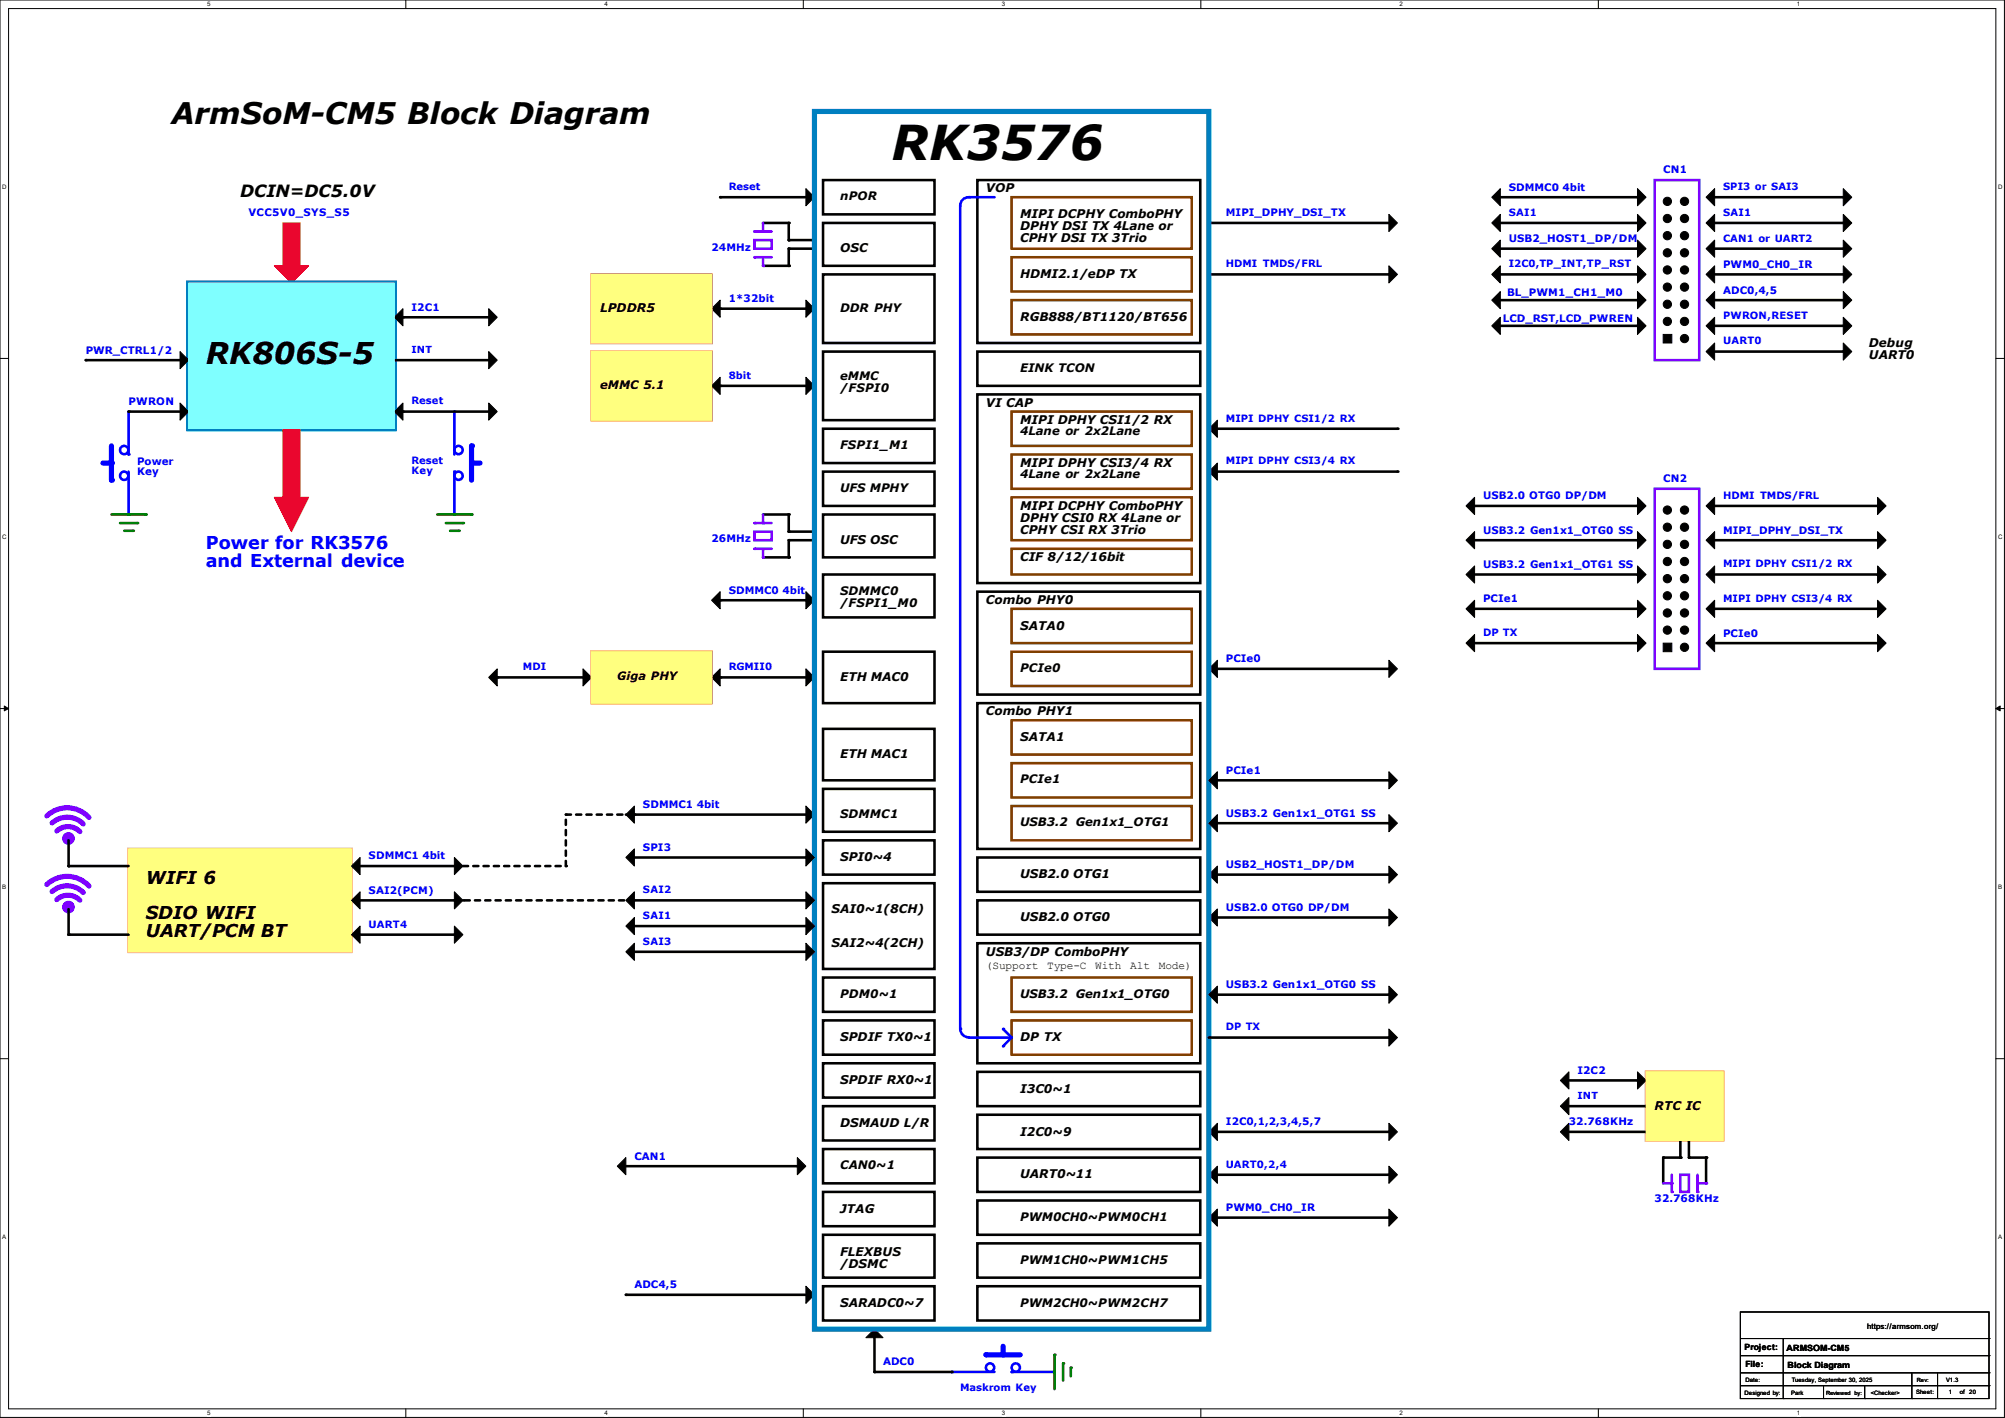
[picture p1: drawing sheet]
<svg xmlns="http://www.w3.org/2000/svg" width="297mm" height="210mm" viewBox="0 0 297 210" stroke-linecap="round" stroke-linejoin="round" font-family="sans-serif">
<path d="M0 0h296.9v209.9h-296.9zM1.3 1.3h294.4v207.4h-294.4z" fill="none" stroke="#000" stroke-width=".15"/>
<g fill="#fff">
<path d="M30.7 .1h.5v1h-.5z"/>
<path d="M30.7 208.8h.5v1h-.5z"/>
</g>
<path d="M60.1 0v1.3M60.1 208.7v1.2" fill="none" stroke="#000" stroke-width=".15"/>
<g fill="#fff">
<path d="M89.5 .1h.5v1h-.5z"/>
<path d="M89.5 208.8h.5v1h-.5z"/>
</g>
<path d="M119 0v1.3M119 208.7v1.2" fill="none" stroke="#000" stroke-width=".15"/>
<g fill="#fff">
<path d="M148.4 .1h.5v1h-.5z"/>
<path d="M148.4 208.8h.5v1h-.5z"/>
</g>
<path d="M177.9 0v1.3M177.9 208.7v1.2" fill="none" stroke="#000" stroke-width=".15"/>
<g fill="#fff">
<path d="M207.3 .1h.5v1h-.5z"/>
<path d="M207.3 208.8h.5v1h-.5z"/>
</g>
<path d="M236.8 0v1.3M236.8 208.7v1.2" fill="none" stroke="#000" stroke-width=".15"/>
<g fill="#fff">
<path d="M266.2 .1h.5v1h-.5z"/>
<path d="M266.2 208.8h.5v1h-.5z"/>
<path d="M.3 27.2h.7v1h-.7z"/>
<path d="M296 27.2h.6v1h-.6z"/>
<path d="M.3 79h.7v1h-.7z"/>
<path d="M296 79h.6v1h-.6z"/>
</g>
<path d="M0 53.1h1.3M295.7 53.1h1.2" fill="none" stroke="#000" stroke-width=".15"/>
<g fill="#fff">
<path d="M.3 130.9h.6v1h-.6z"/>
<path d="M296 130.9h.6v1h-.6z"/>
</g>
<path d="M0 104.9h1.3M295.7 104.9h1.2" fill="none" stroke="#000" stroke-width=".15"/>
<path d="M.6 104.6l.7 .3-.7 .4zM295.7 104.9l.6-.3v.7z" fill="#000" stroke="#000" stroke-width=".15"/>
<g fill="#fff">
<path d="M.3 182.7h.6v1h-.6z"/>
<path d="M296 182.7h.5v1h-.5z"/>
</g>
<path d="M0 156.8h1.3M295.7 156.8h1.2" fill="none" stroke="#000" stroke-width=".15"/>
<path d="M113 33h3.8v2.6h3.9M113 39.4h3.8M116.8 36.8h3.9M121.9 26.7h16.5v5h-16.5zM121.9 33h16.5v6.4h-16.5z" fill="none" stroke="#000" stroke-width=".38"/>
<g fill="#000">
<circle cx="116.8" cy="39.4" r=".19"/>
<circle cx="116.8" cy="35.6" r=".19"/>
<circle cx="116.8" cy="36.8" r=".19"/>
<circle cx="116.8" cy="33" r=".19"/>
</g>
<path d="M111.8 34.3h2.5" fill="none" stroke="#7f00ff" stroke-width=".38"/>
<circle cx="111.8" cy="34.3" r=".19" fill="#7f00ff"/>
<path d="M116.8 36.8v2.6" fill="none" stroke="#000" stroke-width=".38"/>
<circle cx="116.8" cy="39.4" r=".19" fill="#000"/>
<path d="M111.8 38.1h2.5" fill="none" stroke="#7f00ff" stroke-width=".38"/>
<circle cx="111.8" cy="38.1" r=".19" fill="#7f00ff"/>
<path d="M113 33v1.3" fill="none" stroke="#7f00ff" stroke-width=".38"/>
<circle cx="113" cy="34.3" r=".19" fill="#7f00ff"/>
<path d="M113 38.1v1.3" fill="none" stroke="#7f00ff" stroke-width=".38"/>
<circle cx="113" cy="39.4" r=".19" fill="#7f00ff"/>
<path d="M111.8 35.6h2.5v1.2h-2.5zM111.8 77.5h2.5" fill="none" stroke="#7f00ff" stroke-width=".38"/>
<path d="M106.7 29.2h12.7M106.7 45.7h12.7M106.7 57.1h12.7M121.9 40.6h16.5v10.2h-16.5zM121.9 52.1h16.5v10.1h-16.5zM113 76.2h3.8v2.5h3.9M121.9 63.5h16.5v5.1h-16.5zM121.9 69.9h16.5v5h-16.5zM113 82.6h3.8M116.8 80h3.9" fill="none" stroke="#000" stroke-width=".38"/>
<g fill="#000">
<circle cx="106.7" cy="29.2" r=".19"/>
<circle cx="106.7" cy="45.7" r=".19"/>
<circle cx="106.7" cy="57.1" r=".19"/>
<circle cx="116.8" cy="78.7" r=".19"/>
<circle cx="116.8" cy="76.2" r=".19"/>
<circle cx="116.8" cy="80" r=".19"/>
<circle cx="116.8" cy="82.6" r=".19"/>
</g>
<g fill="#000" stroke="#000" stroke-width=".15">
<path d="M119.4 27.9l1.3 1.3-1.3 1.3z" fill-rule="evenodd"/>
<path d="M105.4 45.7l1.3-1.3v2.6z" fill-rule="evenodd"/>
<path d="M105.4 57.1l1.3-1.2v2.5z" fill-rule="evenodd"/>
<path d="M119.4 44.4l1.3 1.3-1.3 1.3z" fill-rule="evenodd"/>
<path d="M119.4 55.9l1.3 1.2-1.3 1.3z" fill-rule="evenodd"/>
</g>
<path d="M87.6 52.1h17.8v10.1h-17.8z" fill="none" stroke="#ff7f3f" stroke-width=".38"/>
<circle cx="111.8" cy="77.5" r=".19" fill="#7f00ff"/>
<path d="M116.8 80v2.6" fill="none" stroke="#000" stroke-width=".38"/>
<circle cx="116.8" cy="82.6" r=".19" fill="#000"/>
<path d="M111.8 81.3h2.5" fill="none" stroke="#7f00ff" stroke-width=".38"/>
<circle cx="111.8" cy="81.3" r=".19" fill="#7f00ff"/>
<path d="M113 76.2v1.3" fill="none" stroke="#7f00ff" stroke-width=".38"/>
<circle cx="113" cy="77.5" r=".19" fill="#7f00ff"/>
<path d="M113 81.3v1.3" fill="none" stroke="#7f00ff" stroke-width=".38"/>
<circle cx="113" cy="82.6" r=".19" fill="#7f00ff"/>
<g fill="none" stroke="#000" stroke-width=".38">
<path d="M144.8 26.7h33v24.1h-33zM144.8 58.4h33v28h-33zM144.8 52.1h33v5h-33zM121.9 76.2h16.5v6.4h-16.5zM180.3 63.5h26.7M106.7 88.9h12.7M121.9 85.1h16.5v6.3h-16.5zM121.9 96.5h16.5v7.6h-16.5zM144.8 87.6h33v15.3h-33zM73.7 100.3h12.7M106.7 100.3h12.7M121.9 108h16.5v7.6h-16.5z"/>
<path d="M144.8 104.1h33v21.6h-33zM121.9 124.5h16.5v5h-16.5zM121.9 130.8h16.5v12.7h-16.5zM144.8 127h33v5.1h-33zM144.8 133.4h33v5h-33zM144.8 139.7h33v17.8h-33zM180.3 135.9h25.4M121.9 144.8h16.5v5.1h-16.5zM121.9 151.1h16.5v5.1h-16.5zM121.9 157.5h16.5v5.1h-16.5zM144.8 158.8h33v5h-33zM121.9 163.8h16.5v5.1h-16.5z"/>
<path d="M121.9 170.2h16.5v5.1h-16.5zM121.9 176.5h16.5v5.1h-16.5zM144.8 165.1h33v5.1h-33zM144.8 171.5h33v5h-33zM144.8 177.8h33v5.1h-33zM121.9 190.5h16.5v5.1h-16.5zM121.9 182.9h16.5v6.3h-16.5zM144.8 184.2h33v5h-33zM144.8 190.5h33v5.1h-33z"/>
</g>
<path d="M111.8 78.7h2.5v1.3h-2.5z" fill="none" stroke="#7f00ff" stroke-width=".38"/>
<g fill="#000">
<circle cx="207" cy="63.5" r=".19"/>
<circle cx="106.7" cy="88.9" r=".19"/>
<circle cx="73.7" cy="100.3" r=".19"/>
<circle cx="106.7" cy="100.3" r=".19"/>
<circle cx="205.7" cy="135.9" r=".19"/>
</g>
<g fill="#000" stroke="#000" stroke-width=".15">
<path d="M179.1 63.5l1.2-1.3v2.6z" fill-rule="evenodd"/>
<path d="M179.1 69.9l1.2-1.3v2.5z" fill-rule="evenodd"/>
<path d="M105.4 88.9l1.3-1.3v2.6z" fill-rule="evenodd"/>
<path d="M119.4 87.6l1.3 1.3-1.3 1.3z" fill-rule="evenodd"/>
<path d="M179.1 99.1l1.2-1.3v2.5z" fill-rule="evenodd"/>
<path d="M72.4 100.3l1.3-1.2v2.5z" fill-rule="evenodd"/>
<path d="M86.4 99.1l1.2 1.2-1.2 1.3z" fill-rule="evenodd"/>
<path d="M105.4 100.3l1.3-1.2v2.5z" fill-rule="evenodd"/>
<path d="M119.4 99.1l1.3 1.2-1.3 1.3z" fill-rule="evenodd"/>
<path d="M179.1 129.5l1.2-1.2v2.5z" fill-rule="evenodd"/>
<path d="M179.1 135.9l1.2-1.3v2.6z" fill-rule="evenodd"/>
<path d="M205.7 134.6l1.3 1.3-1.3 1.3z" fill-rule="evenodd"/>
</g>
<path d="M87.6 40.6h17.8v10.2h-17.8z" fill="none" stroke="#ff7f3f" stroke-width=".38"/>
<g fill="none" stroke="#7f3f00" stroke-width=".38">
<path d="M149.9 38.1h26.6v5.1h-26.6zM149.9 29.2h26.6v7.6h-26.6zM149.9 44.4h26.6v5.1h-26.6zM149.9 61h26.6v5h-26.6zM149.9 73.7h26.6v6.3h-26.6zM149.9 67.3h26.6v5.1h-26.6zM149.9 90.2h26.6v5.1h-26.6zM149.9 96.5h26.6v5.1h-26.6zM149.9 81.3h26.6v3.8h-26.6zM149.9 113h26.6v5.1h-26.6zM149.9 119.4h26.6v5.1h-26.6zM149.9 106.7h26.6v5.1h-26.6z"/>
<path d="M149.9 144.8h26.6v5.1h-26.6zM149.9 151.1h26.6v5.1h-26.6z"/>
</g>
<path d="M142.2 30.5v121.9" fill="none" stroke="#00f" stroke-width=".38"/>
<circle cx="142.2" cy="152.4" r=".19" fill="#00f"/>
<path d="M147.3 29.2h-3.8a1.25 1.25 0 0 0-1.3 1.3" fill="none" stroke="#00f" stroke-width=".38"/>
<circle cx="143.5" cy="29.2" r=".19" fill="#00f"/>
<path d="M179.1 33h26.6M179.1 40.6h26.6M180.3 167.6h25.4M180.3 174h25.4M248.9 168.9v2.6h-2.5v3.8M250.2 168.9v2.6M252.7 171.5v3.8M180.3 180.3h25.4" fill="none" stroke="#000" stroke-width=".38"/>
<g fill="#000">
<circle cx="205.7" cy="33" r=".19"/>
<circle cx="205.7" cy="40.6" r=".19"/>
<circle cx="205.7" cy="174" r=".19"/>
<circle cx="205.7" cy="167.6" r=".19"/>
<circle cx="246.4" cy="171.5" r=".19"/>
<circle cx="248.9" cy="171.5" r=".19"/>
<circle cx="250.2" cy="171.5" r=".19"/>
<circle cx="252.7" cy="171.5" r=".19"/>
<circle cx="205.7" cy="180.3" r=".19"/>
</g>
<g fill="#000" stroke="#000" stroke-width=".15">
<path d="M205.7 39.4l1.3 1.2-1.3 1.3z" fill-rule="evenodd"/>
<path d="M179.1 167.6l1.2-1.2v2.5z" fill-rule="evenodd"/>
<path d="M179.1 174l1.2-1.3v2.6z" fill-rule="evenodd"/>
<path d="M205.7 166.4l1.3 1.2-1.3 1.3z" fill-rule="evenodd"/>
<path d="M205.7 172.7l1.3 1.3-1.3 1.3z" fill-rule="evenodd"/>
<path d="M119.4 190.5l1.3 1.3-1.3 1.2z" fill-rule="evenodd"/>
<path d="M179.1 180.3l1.2-1.2v2.5z" fill-rule="evenodd"/>
</g>
<path d="M243.8 158.8h11.5v10.1h-11.5z" fill="none" stroke="#ff7f3f" stroke-width=".38"/>
<path d="M247.7 174v2.5M248.9 174h1.3v2.5h-1.3z" fill="none" stroke="#7f00ff" stroke-width=".38"/>
<circle cx="247.7" cy="176.5" r=".19" fill="#7f00ff"/>
<path d="M250.2 171.5h2.5" fill="none" stroke="#000" stroke-width=".38"/>
<circle cx="252.7" cy="171.5" r=".19" fill="#000"/>
<path d="M251.5 174v2.5" fill="none" stroke="#7f00ff" stroke-width=".38"/>
<circle cx="251.5" cy="176.5" r=".19" fill="#7f00ff"/>
<path d="M246.4 175.3h1.3" fill="none" stroke="#7f00ff" stroke-width=".38"/>
<circle cx="247.7" cy="175.3" r=".19" fill="#7f00ff"/>
<path d="M251.5 175.3h1.2" fill="none" stroke="#7f00ff" stroke-width=".38"/>
<circle cx="252.7" cy="175.3" r=".19" fill="#7f00ff"/>
<g fill="#f00" stroke="#f00" stroke-width=".15">
<path d="M40.6 39.4h5.1l-2.5 2.5z" fill-rule="evenodd"/>
<path d="M41.9 33h2.6v6.4h-2.6z" fill-rule="evenodd"/>
</g>
<path d="M27.9 41.9h30.5v21.6h-30.5z" fill="none" stroke="#007fc0" stroke-width=".76"/>
<g fill="none" stroke="#00f" stroke-width=".38">
<path d="M67.3 69.9v6.3"/>
<circle cx="67.9" cy="70.5" r=".61"/>
</g>
<circle cx="67.3" cy="69.9" r=".19" fill="#00f"/>
<path d="M69.9 68.6h1.2" fill="none" stroke="#00f" stroke-width=".76"/>
<circle cx="69.9" cy="68.6" r=".38" fill="#00f"/>
<path d="M69.9 66v5.1" fill="none" stroke="#00f" stroke-width=".76"/>
<circle cx="69.9" cy="66" r=".38" fill="#00f"/>
<g fill="none" stroke="#00f" stroke-width=".38">
<path d="M67.3 61v6.3"/>
<circle cx="67.9" cy="66.7" r=".61"/>
</g>
<circle cx="67.3" cy="61" r=".19" fill="#00f"/>
<path d="M64.8 76.2h5.1" fill="none" stroke="#007f00" stroke-width=".38"/>
<circle cx="69.9" cy="76.2" r=".19" fill="#007f00"/>
<path d="M66 77.5h2.6" fill="none" stroke="#007f00" stroke-width=".38"/>
<circle cx="68.6" cy="77.5" r=".19" fill="#007f00"/>
<path d="M66.7 78.6h1.2" fill="none" stroke="#007f00" stroke-width=".38"/>
<circle cx="67.9" cy="78.6" r=".19" fill="#007f00"/>
<path d="M59.7 61h12.7" fill="none" stroke="#000" stroke-width=".38"/>
<circle cx="59.7" cy="61" r=".19" fill="#000"/>
<g fill="#000" stroke="#000" stroke-width=".15">
<path d="M58.4 61l1.3-1.3v2.5z" fill-rule="evenodd"/>
<path d="M72.4 59.7l1.3 1.3-1.3 1.2z" fill-rule="evenodd"/>
</g>
<g fill="none" stroke="#00f" stroke-width=".38">
<path d="M19.1 61v6.3"/>
<circle cx="18.4" cy="66.7" r=".61"/>
</g>
<circle cx="19.1" cy="67.3" r=".19" fill="#00f"/>
<path d="M15.2 68.6h1.3" fill="none" stroke="#00f" stroke-width=".76"/>
<circle cx="16.5" cy="68.6" r=".38" fill="#00f"/>
<path d="M16.5 66v5.1" fill="none" stroke="#00f" stroke-width=".76"/>
<circle cx="16.5" cy="71.1" r=".38" fill="#00f"/>
<g fill="none" stroke="#00f" stroke-width=".38">
<path d="M19.1 69.9v6.3"/>
<circle cx="18.4" cy="70.5" r=".61"/>
</g>
<circle cx="19.1" cy="76.2" r=".19" fill="#00f"/>
<path d="M26.7 59.7l1.2 1.3-1.2 1.2z" fill-rule="evenodd" fill="#000" stroke="#000" stroke-width=".15"/>
<path d="M16.5 76.2h5.1" fill="none" stroke="#007f00" stroke-width=".38"/>
<circle cx="21.6" cy="76.2" r=".19" fill="#007f00"/>
<path d="M19.1 61h7.6" fill="none" stroke="#000" stroke-width=".38"/>
<circle cx="19.1" cy="61" r=".19" fill="#000"/>
<path d="M17.8 77.5h2.5" fill="none" stroke="#007f00" stroke-width=".38"/>
<circle cx="20.3" cy="77.5" r=".19" fill="#007f00"/>
<path d="M18.4 78.6h1.3" fill="none" stroke="#007f00" stroke-width=".38"/>
<circle cx="19.7" cy="78.6" r=".19" fill="#007f00"/>
<path d="M12.7 53.3h14M58.4 53.3h14M59.7 47h12.7M180.3 69.9h26.7M180.3 99.1h25.4M121.9 116.8h16.5v6.4h-16.5zM94 120.7h25.4M232.4 163.8h11.4M232.4 160h10.2M232.4 167.6h11.4M92.7 191.8h26.7" fill="none" stroke="#000" stroke-width=".38"/>
<g fill="#000">
<circle cx="12.7" cy="53.3" r=".19"/>
<circle cx="58.4" cy="53.3" r=".19"/>
<circle cx="59.7" cy="47" r=".19"/>
<circle cx="207" cy="69.9" r=".19"/>
<circle cx="205.7" cy="99.1" r=".19"/>
<circle cx="94" cy="120.7" r=".19"/>
<circle cx="242.6" cy="160" r=".19"/>
<circle cx="243.8" cy="163.8" r=".19"/>
<circle cx="243.8" cy="167.6" r=".19"/>
<circle cx="92.7" cy="191.8" r=".19"/>
</g>
<g fill="#000" stroke="#000" stroke-width=".15">
<path d="M26.7 52.1l1.2 1.2-1.2 1.3z" fill-rule="evenodd"/>
<path d="M58.4 47l1.3-1.3v2.6z" fill-rule="evenodd"/>
<path d="M72.4 52.1l1.3 1.2-1.3 1.3z" fill-rule="evenodd"/>
<path d="M72.4 45.7l1.3 1.3-1.3 1.3z" fill-rule="evenodd"/>
<path d="M205.7 97.8l1.3 1.3-1.3 1.2z" fill-rule="evenodd"/>
<path d="M119.4 119.4l1.3 1.3-1.3 1.2z" fill-rule="evenodd"/>
<path d="M231.1 160l1.3-1.2v2.5z" fill-rule="evenodd"/>
<path d="M242.6 158.8l1.2 1.2-1.2 1.3z" fill-rule="evenodd"/>
</g>
<g fill="#f00" stroke="#f00" stroke-width=".15">
<path d="M40.6 73.7h5.1l-2.5 5z" fill-rule="evenodd"/>
<path d="M41.9 63.5h2.6v10.2h-2.6z" fill-rule="evenodd"/>
</g>
<g fill="#ffff7f" stroke="#ffff7f" stroke-width=".15">
<path d="M87.6 52.1h17.8v10.1h-17.8z" fill-rule="evenodd"/>
<path d="M87.6 40.6h17.8v10.2h-17.8z" fill-rule="evenodd"/>
<path d="M243.8 158.8h11.5v10.1h-11.5z" fill-rule="evenodd"/>
</g>
<g fill="none" stroke="#00f" stroke-width=".38">
<path d="M149.9 203.2h6.3"/>
<circle cx="150.5" cy="202.5" r=".61"/>
</g>
<circle cx="149.9" cy="203.2" r=".19" fill="#00f"/>
<path d="M148.6 199.4v1.3" fill="none" stroke="#00f" stroke-width=".76"/>
<circle cx="148.6" cy="200.7" r=".38" fill="#00f"/>
<path d="M146.1 200.7h5" fill="none" stroke="#00f" stroke-width=".76"/>
<circle cx="146.1" cy="200.7" r=".38" fill="#00f"/>
<g fill="none" stroke="#00f" stroke-width=".38">
<path d="M141 203.2h6.3"/>
<circle cx="146.7" cy="202.5" r=".61"/>
</g>
<circle cx="141" cy="203.2" r=".19" fill="#00f"/>
<path d="M129.5 196.9v6.3" fill="none" stroke="#000" stroke-width=".38"/>
<circle cx="129.5" cy="203.2" r=".19" fill="#000"/>
<path d="M129.5 196.9l1.3 1.2h-2.5z" fill-rule="evenodd" fill="#000" stroke="#000" stroke-width=".15"/>
<path d="M120.7 16.5h58.4v180.4h-58.4z" fill="none" stroke="#007fc0" stroke-width=".76"/>
<path d="M156.2 200.7v5" fill="none" stroke="#007f00" stroke-width=".38"/>
<circle cx="156.2" cy="200.7" r=".19" fill="#007f00"/>
<path d="M157.5 201.9v2.6" fill="none" stroke="#007f00" stroke-width=".38"/>
<circle cx="157.5" cy="201.9" r=".19" fill="#007f00"/>
<path d="M158.6 202.6v1.2" fill="none" stroke="#007f00" stroke-width=".38"/>
<circle cx="158.6" cy="202.6" r=".19" fill="#007f00"/>
<path d="M10.2 124.5v3.8h8.9M10.2 134.6v3.8h8.9M53.3 128.3h14M53.3 133.4h14M53.3 138.4h14M94 137.2h25.4M94 133.4h25.4M94 141h25.4M129.5 203.2h11.5" fill="none" stroke="#000" stroke-width=".38"/>
<g fill="#000">
<circle cx="10.2" cy="128.3" r=".19"/>
<circle cx="10.2" cy="138.4" r=".19"/>
<circle cx="67.3" cy="128.3" r=".19"/>
<circle cx="67.3" cy="133.4" r=".19"/>
<circle cx="67.3" cy="138.4" r=".19"/>
<circle cx="119.4" cy="137.2" r=".19"/>
<circle cx="119.4" cy="133.4" r=".19"/>
<circle cx="119.4" cy="141" r=".19"/>
<circle cx="141" cy="203.2" r=".19"/>
</g>
<path d="M27.9 41.9h30.5v21.6h-30.5z" fill-rule="evenodd" fill="#7fffff" stroke="#7fffff" stroke-width=".15"/>
<g fill="#000" stroke="#000" stroke-width=".15">
<path d="M52.1 128.3l1.2-1.3v2.5z" fill-rule="evenodd"/>
<path d="M52.1 133.4l1.2-1.3v2.5z" fill-rule="evenodd"/>
<path d="M52.1 138.4l1.2-1.2v2.5z" fill-rule="evenodd"/>
<path d="M67.3 127l1.3 1.3h-1.3h1.3l-1.3 1.2z" fill-rule="evenodd"/>
<path d="M67.3 132.1l1.3 1.3-1.3 1.2z" fill-rule="evenodd"/>
<path d="M67.3 137.2l1.3 1.2-1.3 1.3z" fill-rule="evenodd"/>
<path d="M92.7 120.7l1.3-1.3v2.5z" fill-rule="evenodd"/>
<path d="M94 135.9v2.5l-1.3-1.2z" fill-rule="evenodd"/>
<path d="M92.7 133.4l1.3-1.3v2.5z" fill-rule="evenodd"/>
<path d="M119.4 135.9l1.3 1.3-1.3 1.2z" fill-rule="evenodd"/>
<path d="M119.4 132.1l1.3 1.3-1.3 1.2z" fill-rule="evenodd"/>
<path d="M92.7 141l1.3-1.3v2.5z" fill-rule="evenodd"/>
<path d="M119.4 139.7l1.3 1.3-1.3 1.2z" fill-rule="evenodd"/>
<path d="M232.4 162.6v2.5l-1.3-1.3z" fill-rule="evenodd"/>
<path d="M232.4 166.4v2.5l-1.3-1.3z" fill-rule="evenodd"/>
</g>
<path d="M19.1 125.7h33v15.3h-33z" fill="none" stroke="#ff7f3f" stroke-width=".38"/>
<path d="M19.1 125.7h33v15.3h-33z" fill-rule="evenodd" fill="#ffff7f" stroke="#ffff7f" stroke-width=".15"/>
<path d="M6.9 120.8a4.4 4.4 0 0 1 6.3 .3M6.9 131a4.4 4.4 0 0 1 6.3 .2M7.7 121.9a3.3 3.3 0 0 1 4.6 .1M7.7 132a3.3 3.3 0 0 1 4.6 .2M8.4 123.1a2.45 2.45 0 0 1 3.4 .1M8.4 133.2a2.45 2.45 0 0 1 3.4 .1" fill="none" stroke="#7f00ff" stroke-width=".76"/>
<g fill="#7f00ff" stroke="#7f00ff" stroke-width=".15">
<circle cx="10.1" cy="124.2" r=".87"/>
<circle cx="10.1" cy="134.3" r=".87"/>
</g>
<path d="M94 133.4h-25.4" fill="none" stroke="#000" stroke-width=".38" stroke-dasharray=".8 .8"/>
<circle cx="68.6" cy="133.4" r=".19" fill="#000" stroke-dasharray=".8 .8"/>
<path d="M143.5 153.7h6.4" fill="none" stroke="#00f" stroke-width=".38"/>
<circle cx="143.5" cy="153.7" r=".19" fill="#00f"/>
<path d="M148.6 152.4l1.3 1.3" fill="none" stroke="#00f" stroke-width=".38"/>
<circle cx="148.6" cy="152.4" r=".19" fill="#00f"/>
<path d="M149.9 153.7l-1.3 1.2" fill="none" stroke="#00f" stroke-width=".38"/>
<circle cx="148.6" cy="154.9" r=".19" fill="#00f"/>
<path d="M142.2 152.4a1.25 1.25 0 0 0 1.3 1.2" fill="none" stroke="#00f" stroke-width=".38"/>
<g fill="none" stroke="#000" stroke-width=".38">
<path d="M222.3 29.2h20.3M222.3 33h20.3M222.3 36.8h20.3M254 29.2h19.1M254 33h19.1M254 36.8h19.1M222.3 40.6h20.3M222.3 44.4h20.3M222.3 48.3h20.3M254 40.6h19.1M254 44.4h19.1M254 48.3h19.1"/>
<path d="M254 52.1h19.1M218.4 74.9h24.2M254 74.9h24.1M218.4 80h24.2M218.4 85.1h24.2M218.4 90.2h24.2M218.4 95.3h24.2M254 80h24.1M254 85.1h24.1M254 90.2h24.1M254 95.3h24.1M180.3 115.6h25.4"/>
<path d="M94 127h25.4M180.3 129.5h25.4M180.3 121.9h25.4M179.1 153.7h26.6M180.3 147.3h25.4M92.7 172.7h25.4"/>
</g>
<g fill="#000">
<circle cx="242.6" cy="36.8" r=".19"/>
<circle cx="242.6" cy="33" r=".19"/>
<circle cx="242.6" cy="29.2" r=".19"/>
<circle cx="273.1" cy="29.2" r=".19"/>
<circle cx="273.1" cy="33" r=".19"/>
<circle cx="273.1" cy="36.8" r=".19"/>
<circle cx="242.6" cy="44.4" r=".19"/>
<circle cx="242.6" cy="48.3" r=".19"/>
<circle cx="242.6" cy="40.6" r=".19"/>
<circle cx="273.1" cy="52.1" r=".19"/>
<circle cx="273.1" cy="48.3" r=".19"/>
<circle cx="273.1" cy="40.6" r=".19"/>
<circle cx="273.1" cy="44.4" r=".19"/>
<circle cx="242.6" cy="74.9" r=".19"/>
<circle cx="278.1" cy="74.9" r=".19"/>
<circle cx="242.6" cy="85.1" r=".19"/>
<circle cx="242.6" cy="80" r=".19"/>
<circle cx="242.6" cy="95.3" r=".19"/>
<circle cx="242.6" cy="90.2" r=".19"/>
<circle cx="278.1" cy="85.1" r=".19"/>
<circle cx="278.1" cy="95.3" r=".19"/>
<circle cx="278.1" cy="80" r=".19"/>
<circle cx="278.1" cy="90.2" r=".19"/>
<circle cx="205.7" cy="115.6" r=".19"/>
<circle cx="119.4" cy="127" r=".19"/>
<circle cx="205.7" cy="121.9" r=".19"/>
<circle cx="205.7" cy="129.5" r=".19"/>
<circle cx="205.7" cy="153.7" r=".19"/>
<circle cx="205.7" cy="147.3" r=".19"/>
<circle cx="118.1" cy="172.7" r=".19"/>
</g>
<g fill="#000" stroke="#000" stroke-width=".15">
<path d="M205.7 31.7l1.3 1.3-1.3 1.3z" fill-rule="evenodd"/>
<path d="M221 29.2l1.3-1.3v2.6z" fill-rule="evenodd"/>
<path d="M221 33l1.3-1.3v2.6z" fill-rule="evenodd"/>
<path d="M221 36.8l1.3-1.2v2.5z" fill-rule="evenodd"/>
<path d="M242.6 27.9l1.2 1.3-1.2 1.3z" fill-rule="evenodd"/>
<path d="M242.6 31.7l1.2 1.3-1.2 1.3z" fill-rule="evenodd"/>
<path d="M242.6 35.6l1.2 1.2-1.2 1.3z" fill-rule="evenodd"/>
<path d="M252.7 29.2l1.3-1.3v2.6z" fill-rule="evenodd"/>
<path d="M252.7 33l1.3-1.3v2.6z" fill-rule="evenodd"/>
<path d="M252.7 36.8l1.3-1.2v2.5z" fill-rule="evenodd"/>
<path d="M273.1 27.9l1.2 1.3-1.2 1.3z" fill-rule="evenodd"/>
<path d="M273.1 31.7l1.2 1.3-1.2 1.3z" fill-rule="evenodd"/>
<path d="M273.1 35.6l1.2 1.2-1.2 1.3z" fill-rule="evenodd"/>
<path d="M221 40.6l1.3-1.2v2.5z" fill-rule="evenodd"/>
<path d="M221 44.4l1.3-1.2v2.5z" fill-rule="evenodd"/>
<path d="M221 48.3l1.3-1.3v2.5z" fill-rule="evenodd"/>
<path d="M242.6 39.4l1.2 1.2-1.2 1.3z" fill-rule="evenodd"/>
<path d="M242.6 43.2l1.2 1.2-1.2 1.3z" fill-rule="evenodd"/>
<path d="M242.6 47l1.2 1.3-1.2 1.2z" fill-rule="evenodd"/>
<path d="M246.4 49.5h1.3v1.3h-1.3z" fill-rule="evenodd"/>
<path d="M252.7 40.6l1.3-1.2v2.5z" fill-rule="evenodd"/>
<path d="M252.7 44.4l1.3-1.2v2.5z" fill-rule="evenodd"/>
<path d="M252.7 48.3l1.3-1.3v2.5z" fill-rule="evenodd"/>
<path d="M252.7 52.1l1.3-1.3v2.5z" fill-rule="evenodd"/>
<path d="M273.1 39.4l1.2 1.2-1.2 1.3z" fill-rule="evenodd"/>
<path d="M273.1 43.2l1.2 1.2-1.2 1.3z" fill-rule="evenodd"/>
<path d="M273.1 47l1.2 1.3-1.2 1.2z" fill-rule="evenodd"/>
<path d="M273.1 50.8l1.2 1.3-1.2 1.2z" fill-rule="evenodd"/>
<path d="M217.2 74.9l1.2-1.2v2.5z" fill-rule="evenodd"/>
<path d="M242.6 73.7l1.2 1.2-1.2 1.3z" fill-rule="evenodd"/>
<path d="M252.7 74.9l1.3-1.2v2.5z" fill-rule="evenodd"/>
<path d="M278.1 73.7l1.3 1.2-1.3 1.3z" fill-rule="evenodd"/>
<path d="M217.2 80l1.2-1.3v2.6z" fill-rule="evenodd"/>
<path d="M217.2 85.1l1.2-1.3v2.6z" fill-rule="evenodd"/>
<path d="M217.2 90.2l1.2-1.3v2.5z" fill-rule="evenodd"/>
<path d="M217.2 95.3l1.2-1.3v2.5z" fill-rule="evenodd"/>
<path d="M242.6 78.7l1.2 1.3-1.2 1.3z" fill-rule="evenodd"/>
<path d="M242.6 83.8l1.2 1.3-1.2 1.3z" fill-rule="evenodd"/>
<path d="M242.6 88.9l1.2 1.3-1.2 1.2z" fill-rule="evenodd"/>
<path d="M242.6 94l1.2 1.3-1.2 1.2z" fill-rule="evenodd"/>
<path d="M246.4 95.3h1.3v1.2h-1.3z" fill-rule="evenodd"/>
<path d="M252.7 80l1.3-1.3v2.6z" fill-rule="evenodd"/>
<path d="M252.7 85.1l1.3-1.3v2.6z" fill-rule="evenodd"/>
<path d="M252.7 90.2l1.3-1.3v2.5z" fill-rule="evenodd"/>
<path d="M252.7 95.3l1.3-1.3v2.5z" fill-rule="evenodd"/>
<path d="M278.1 78.7l1.3 1.3-1.3 1.3z" fill-rule="evenodd"/>
<path d="M278.1 83.8l1.3 1.3-1.3 1.3z" fill-rule="evenodd"/>
<path d="M278.1 88.9l1.3 1.3-1.3 1.2z" fill-rule="evenodd"/>
<path d="M278.1 94l1.3 1.3-1.3 1.2z" fill-rule="evenodd"/>
<path d="M179.1 115.6l1.2-1.3v2.5z" fill-rule="evenodd"/>
<path d="M205.7 114.3l1.3 1.3-1.3 1.2z" fill-rule="evenodd"/>
<path d="M92.7 127l1.3-1.3v2.6z" fill-rule="evenodd"/>
<path d="M119.4 125.7l1.3 1.3-1.3 1.3z" fill-rule="evenodd"/>
<path d="M179.1 121.9l1.2-1.2v2.5z" fill-rule="evenodd"/>
<path d="M205.7 128.3l1.3 1.2-1.3 1.3z" fill-rule="evenodd"/>
<path d="M205.7 120.7l1.3 1.2-1.3 1.3z" fill-rule="evenodd"/>
<path d="M179.1 147.3l1.2-1.2v2.5z" fill-rule="evenodd"/>
<path d="M205.7 146.1l1.3 1.2-1.3 1.3z" fill-rule="evenodd"/>
<path d="M205.7 152.4l1.3 1.3-1.3 1.2z" fill-rule="evenodd"/>
<path d="M91.4 172.7l1.3-1.2v2.5z" fill-rule="evenodd"/>
<path d="M118.1 171.5l1.3 1.2-1.3 1.3z" fill-rule="evenodd"/>
<path d="M205.7 179.1l1.3 1.2-1.3 1.3z" fill-rule="evenodd"/>
<circle cx="247" cy="29.8" r=".61"/>
<circle cx="247" cy="34.9" r=".61"/>
<circle cx="247" cy="32.4" r=".61"/>
<circle cx="247" cy="40" r=".61"/>
<circle cx="247" cy="37.4" r=".61"/>
<circle cx="249.5" cy="40" r=".61"/>
<circle cx="249.5" cy="37.4" r=".61"/>
<circle cx="249.5" cy="29.8" r=".61"/>
<circle cx="249.5" cy="32.4" r=".61"/>
<circle cx="249.5" cy="34.9" r=".61"/>
<circle cx="247" cy="42.5" r=".61"/>
<circle cx="247" cy="47.6" r=".61"/>
<circle cx="247" cy="45.1" r=".61"/>
<circle cx="249.5" cy="45.1" r=".61"/>
<circle cx="249.5" cy="50.1" r=".61"/>
<circle cx="249.5" cy="42.5" r=".61"/>
<circle cx="249.5" cy="47.6" r=".61"/>
<circle cx="247" cy="75.5" r=".61"/>
<circle cx="247" cy="78.1" r=".61"/>
<circle cx="249.5" cy="75.5" r=".61"/>
<circle cx="249.5" cy="78.1" r=".61"/>
<circle cx="247" cy="88.2" r=".61"/>
<circle cx="247" cy="93.3" r=".61"/>
<circle cx="247" cy="90.8" r=".61"/>
<circle cx="247" cy="85.7" r=".61"/>
<circle cx="247" cy="83.2" r=".61"/>
<circle cx="247" cy="80.6" r=".61"/>
<circle cx="249.5" cy="90.8" r=".61"/>
<circle cx="249.5" cy="80.6" r=".61"/>
<circle cx="249.5" cy="93.3" r=".61"/>
<circle cx="249.5" cy="85.7" r=".61"/>
<circle cx="249.5" cy="83.2" r=".61"/>
<circle cx="249.5" cy="95.9" r=".61"/>
<circle cx="249.5" cy="88.2" r=".61"/>
</g>
<path d="M87.6 96.5h17.8v7.6h-17.8z" fill="none" stroke="#ff7f3f" stroke-width=".38"/>
<path d="M87.6 96.5h17.8v7.6h-17.8z" fill-rule="evenodd" fill="#ffff7f" stroke="#ffff7f" stroke-width=".15"/>
<path d="M68.6 128.3h15.2M83.8 128.3v-7.6M83.8 120.7h8.9" fill="none" stroke="#000" stroke-width=".38" stroke-dasharray=".8 .8"/>
<g fill="#000" stroke-dasharray=".8 .8">
<circle cx="83.8" cy="128.3" r=".19"/>
<circle cx="83.8" cy="120.7" r=".19"/>
<circle cx="92.7" cy="120.7" r=".19"/>
</g>
<path d="M245.1 26.7h6.6v26.6h-6.6zM245.1 72.4h6.6v26.7h-6.6z" fill="none" stroke="#7f00ff" stroke-width=".38"/>
<g fill="none" stroke="#000" stroke-width=".15">
<path d="M257.8 194.3h36.8v12.8h-36.8zM257.8 198.2h36.8M264.2 198.2v8.9M294.6 198.2h.1M257.8 200.8h36.8M257.8 203.3h36.8M257.8 205.2h36.8M264.2 207.1h.1M270.1 207.1h.1M270.1 205.2v1.9M276.2 207.1h.1M276.2 205.2v1.9"/>
<path d="M283.2 207.1h.1M283.2 203.3v3.8M287 207.1h.1M287 203.3v3.8M294.6 200.8h.1M294.6 203.3h.1M294.6 205.2h.1"/>
</g>
<text font-size="7.1" x="132.1" y="23.7">RK3576</text>
<g font-size="4.4">
<text x="25.4" y="18.4">ArmSoM-CM5 Block Diagram</text>
<text x="30.5" y="54">RK806S-5</text>
</g>
<g font-size="2.6" fill="#00f">
<text x="30.5" y="81.4">Power for RK3576</text>
<text x="30.5" y="84">and External device</text>
</g>
<g font-size="2.6">
<text x="21.6" y="130.9">WIFI 6</text>
<text x="21.6" y="136.1">SDIO WIFI</text>
<text x="21.6" y="138.8">UART/PCM BT</text>
</g>
<text font-size="2.5" x="35.6" y="29.2">DCIN=DC5.0V</text>
<g font-size="1.8">
<text x="146" y="28.5">VOP</text>
<text x="151.1" y="32.3">MIPI DCPHY ComboPHY</text>
<text x="151.1" y="34.1">DPHY DSI TX 4Lane or</text>
<text x="151.1" y="35.9">CPHY DSI TX 3Trio</text>
<text x="124.5" y="37.4">OSC</text>
<text x="151.1" y="41.2">HDMI2.1/eDP TX</text>
<text x="88.9" y="46.3">LPDDR5</text>
<text x="151.1" y="47.5">RGB888/BT1120/BT656</text>
<text x="276.9" y="51.4">Debug</text>
<text x="276.9" y="53.1">UART0</text>
<text x="146" y="60.2">VI CAP</text>
<text x="151.1" y="62.8">MIPI DPHY CSI1/2 RX</text>
<text x="151.1" y="69.1">MIPI DPHY CSI3/4 RX</text>
<text x="151.1" y="75.5">MIPI DCPHY ComboPHY</text>
<text x="151.1" y="77.3">DPHY CSI0 RX 4Lane or</text>
<text x="124.5" y="80.6">UFS OSC</text>
<text x="151.1" y="79">CPHY CSI RX 3Trio</text>
<text x="151.1" y="83.1">CIF 8/12/16bit</text>
<text x="146" y="89.5">Combo PHY0</text>
<text x="151.1" y="93.3">SATA0</text>
<text x="124.5" y="100.9">ETH MAC0</text>
<text x="146" y="106">Combo PHY1</text>
<text x="124.5" y="112.3">ETH MAC1</text>
<text x="151.1" y="109.8">SATA1</text>
<text x="124.5" y="127.6">SPI0~4</text>
<text x="151.1" y="130.1">USB2.0 OTG1</text>
<text x="123.2" y="135.2">SAI0~1(8CH)</text>
<text x="151.1" y="136.4">USB2.0 OTG0</text>
<text x="123.2" y="140.3">SAI2~4(2CH)</text>
<text x="146" y="141.5">USB3/DP ComboPHY</text>
<text x="124.5" y="154.2">SPDIF TX0~1</text>
<text x="151.1" y="154.2">DP TX</text>
<text x="124.5" y="160.6">SPDIF RX0~1</text>
<text x="151.1" y="161.8">I3C0~1</text>
<text x="124.5" y="166.9">DSMAUD L/R</text>
<text x="245.1" y="164.4">RTC IC</text>
<text x="151.1" y="168.2">I2C0~9</text>
<text x="124.5" y="179.6">JTAG</text>
<text x="151.1" y="174.5">UART0~11</text>
<text x="124.5" y="186">FLEXBUS</text>
<text x="124.5" y="187.7">/DSMC</text>
<text x="124.5" y="193.6">SARADC0~7</text>
</g>
<g font-size="1.7">
<text x="124.5" y="29.7">nPOR</text>
<text x="124.5" y="46.2">DDR PHY</text>
<text x="88.9" y="57.6">eMMC 5.1</text>
<text x="124.5" y="56.3">eMMC</text>
<text x="124.5" y="58.1">/FSPI0</text>
<text x="151.1" y="55.1">EINK TCON</text>
<text x="151.1" y="64.5">4Lane or 2x2Lane</text>
<text x="124.5" y="66.5">FSPI1_M1</text>
<text x="151.1" y="70.8">4Lane or 2x2Lane</text>
<text x="124.5" y="72.9">UFS MPHY</text>
<text x="124.5" y="88.1">SDMMC0</text>
<text x="124.5" y="89.8">/FSPI1_M0</text>
<text x="91.4" y="100.8">Giga PHY</text>
<text x="151.1" y="99.5">PCIe0</text>
<text x="151.1" y="116">PCIe1</text>
<text x="124.5" y="121.1">SDMMC1</text>
<text x="151.1" y="122.4">USB3.2 Gen1x1_OTG1</text>
<text x="146" y="143.6">(Support</text>
<text x="155.1" y="143.6">Type-C</text>
<text x="162.2" y="143.6">With</text>
<text x="167.4" y="143.6">Alt</text>
<text x="171.7" y="143.6">Mode)</text>
<text x="124.5" y="147.8">PDM0~1</text>
<text x="151.1" y="147.8">USB3.2 Gen1x1_OTG0</text>
<text x="124.5" y="173.2">CAN0~1</text>
<text x="151.1" y="180.8">PWM0CH0~PWM0CH1</text>
<text x="151.1" y="187.2">PWM1CH0~PWM1CH5</text>
<text x="151.1" y="193.5">PWM2CH0~PWM2CH7</text>
</g>
<g font-size="1.5" fill="#00f">
<text x="107.9" y="28.2">Reset</text>
<text x="223.5" y="28.2">SDMMC0 4bit</text>
<text x="246.4" y="25.7">CN1</text>
<text x="255.3" y="28.2">SPI3 or SAI3</text>
<text x="36.8" y="32">VCC5V0_SYS_S5</text>
<text x="181.6" y="32">MIPI_DPHY_DSI_TX</text>
<text x="223.5" y="32">SAI1</text>
<text x="223.5" y="35.9">USB2_HOST1_DP/DM</text>
<text x="255.3" y="32">SAI1</text>
<text x="255.3" y="35.8">CAN1 or UART2</text>
<text x="105.4" y="37.1">24MHz</text>
<text x="181.6" y="39.6">HDMI TMDS/FRL</text>
<text x="223.5" y="39.6">I2C0,TP_INT,TP_RST</text>
<text x="255.3" y="39.7">PWM0_CH0_IR</text>
<text x="61" y="46">I2C1</text>
<text x="107.9" y="44.7">1*32bit</text>
<text x="222.6" y="47.7">LCD_RST,LCD_PWREN</text>
<text x="223.3" y="43.9">BL_PWM1_CH1_M0</text>
<text x="255.3" y="43.5">ADC0,4,5</text>
<text x="255.3" y="47.2">PWRON,RESET</text>
<text x="12.7" y="52.4">PWR_CTRL1/2</text>
<text x="255.3" y="51">UART0</text>
<text x="19" y="60">PWRON</text>
<text x="61" y="59.9">Reset</text>
<text x="107.9" y="56.1">8bit</text>
<text x="181.6" y="62.4">MIPI DPHY CSI1/2 RX</text>
<text x="20.3" y="68.9">Power</text>
<text x="20.3" y="70.4">Key</text>
<text x="61" y="68.8">Reset</text>
<text x="61" y="70.3">Key</text>
<text x="181.6" y="68.8">MIPI DPHY CSI3/4 RX</text>
<text x="246.4" y="71.4">CN2</text>
<text x="219.7" y="74">USB2.0 OTG0 DP/DM</text>
<text x="255.3" y="73.9">HDMI TMDS/FRL</text>
<text x="105.4" y="80.3">26MHz</text>
<text x="219.7" y="79">USB3.2 Gen1x1_OTG0 SS</text>
<text x="255.3" y="79">MIPI_DPHY_DSI_TX</text>
<text x="107.9" y="87.9">SDMMC0 4bit</text>
<text x="219.7" y="84.1">USB3.2 Gen1x1_OTG1 SS</text>
<text x="219.7" y="89.2">PCIe1</text>
<text x="255.3" y="84">MIPI DPHY CSI1/2 RX</text>
<text x="255.3" y="89.1">MIPI DPHY CSI3/4 RX</text>
<text x="219.7" y="94.2">DP TX</text>
<text x="255.3" y="94.3">PCIe0</text>
<text x="77.5" y="99.3">MDI</text>
<text x="107.9" y="99.3">RGMII0</text>
<text x="181.6" y="98.1">PCIe0</text>
<text x="95.2" y="119.7">SDMMC1 4bit</text>
<text x="181.6" y="114.6">PCIe1</text>
<text x="181.6" y="120.9">USB3.2 Gen1x1_OTG1 SS</text>
<text x="54.6" y="127.3">SDMMC1 4bit</text>
<text x="95.2" y="126">SPI3</text>
<text x="181.6" y="128.6">USB2_HOST1_DP/DM</text>
<text x="54.6" y="132.4">SAI2(PCM)</text>
<text x="54.6" y="137.4">UART4</text>
<text x="95.2" y="136.1">SAI1</text>
<text x="95.2" y="132.3">SAI2</text>
<text x="181.6" y="134.9">USB2.0 OTG0 DP/DM</text>
<text x="95.2" y="139.9">SAI3</text>
<text x="181.6" y="146.3">USB3.2 Gen1x1_OTG0 SS</text>
<text x="181.6" y="152.6">DP TX</text>
<text x="233.7" y="159">I2C2</text>
<text x="181.6" y="166.7">I2C0,1,2,3,4,5,7</text>
<text x="232.4" y="166.7">32.768KHz</text>
<text x="94" y="171.7">CAN1</text>
<text x="181.6" y="172.9">UART0,2,4</text>
<text x="181.6" y="179.4">PWM0_CH0_IR</text>
<text x="245.1" y="178.1">32.768KHz</text>
<text x="94" y="190.8">ADC4,5</text>
<text x="130.8" y="202.2">ADC0</text>
<text x="142.2" y="206">Maskrom Key</text>
</g>
<g font-size="1.4" fill="#00f">
<text x="61" y="52.2">INT</text>
<text x="233.7" y="162.7">INT</text>
</g>
<g font-size="1.3">
<text x="258.4" y="199.9">Project:</text>
<text x="258.6" y="202.5">File:</text>
<text x="264.7" y="200.1">ARMSOM-CM5</text>
<text x="264.8" y="202.6">Block Diagram</text>
</g>
<text font-size="1.1" x="276.6" y="196.8">https://armsom.org/</text>
<g font-size=".9">
<text x="30.7" y=".9">5</text>
<text x="89.5" y=".9">4</text>
<text x="148.4" y=".9">3</text>
<text x="207.3" y=".9">2</text>
<text x="266.2" y=".9">1</text>
<text x=".3" y="28">D</text>
<text x="296" y="28">D</text>
<text x=".3" y="79.8">C</text>
<text x="296" y="79.8">C</text>
<text x=".3" y="131.7">B</text>
<text x="296" y="131.7">B</text>
<text x=".3" y="183.5">A</text>
<text x="296" y="183.5">A</text>
<text x="30.7" y="209.6">5</text>
<text x="89.5" y="209.6">4</text>
<text x="148.4" y="209.6">3</text>
<text x="207.3" y="209.6">2</text>
<text x="258.4" y="206.5">Designed by:</text>
<text x="258.6" y="204.6">Date:</text>
<text x="265.3" y="206.5">Park</text>
<text x="265.4" y="204.6">Tuesday, September 30, 2025</text>
<text x="266.2" y="209.6">1</text>
<text x="277.1" y="206.5">&lt;Checker&gt;</text>
<text x="283.8" y="206.4">Sheet:</text>
<text x="288.3" y="204.6">V1.3</text>
<text x="288.7" y="206.4">1</text>
<text x="290.3" y="206.4">of 20</text>
</g>
<g font-size=".8">
<text x="270.5" y="206.5">Reviewed by:</text>
<text x="284" y="204.6">Rev:</text>
</g>
</svg>
